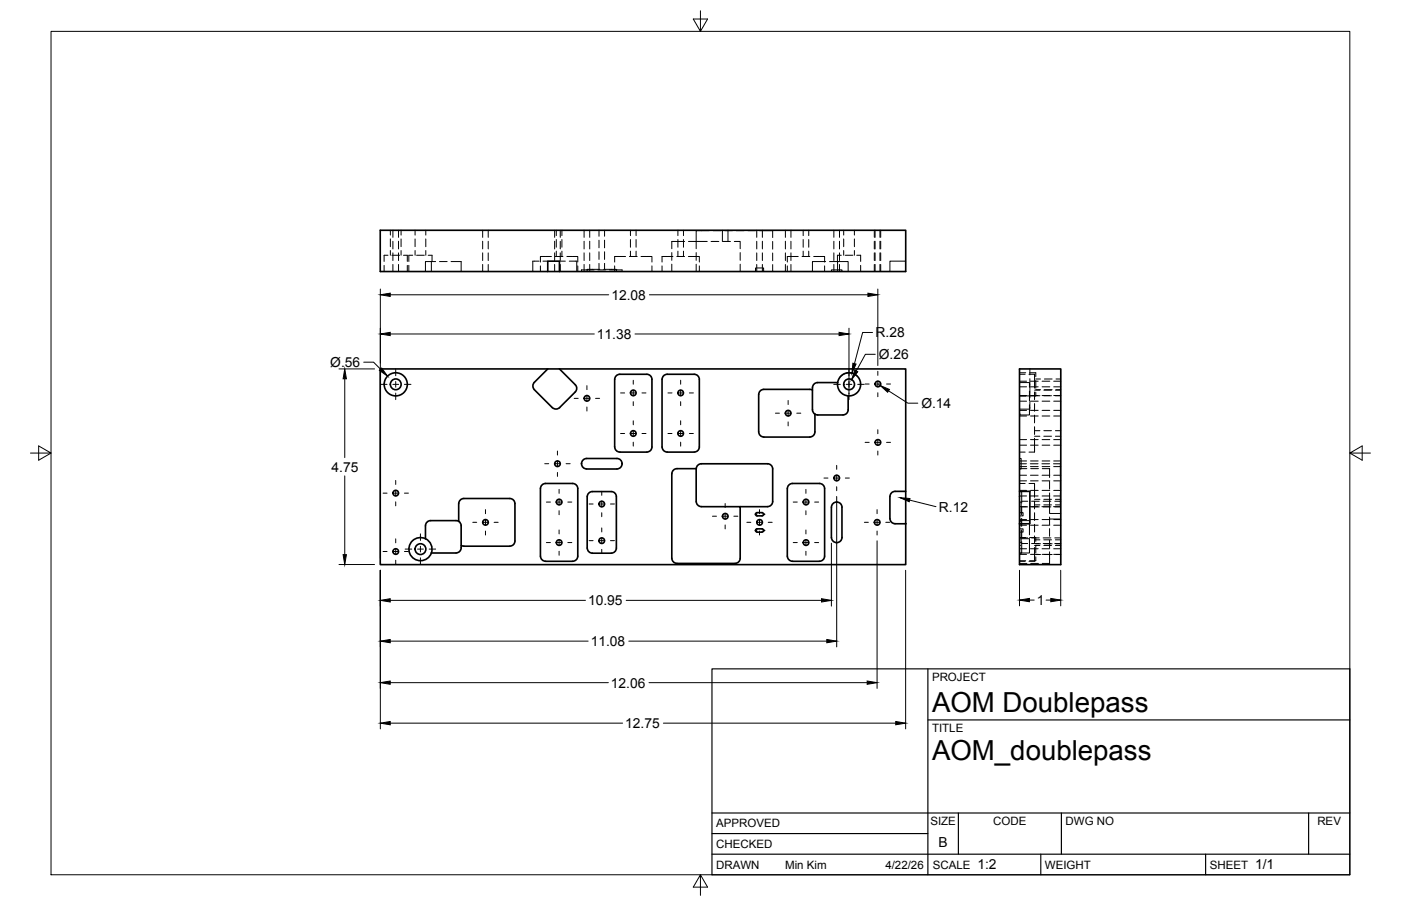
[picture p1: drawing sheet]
<svg xmlns="http://www.w3.org/2000/svg" width="432mm" height="279mm" viewBox="0 0 432 279" stroke-linecap="round" stroke-linejoin="round" font-family="sans-serif">
<!-- layer: Visible -->
<g fill="none" stroke="#000" stroke-width=".51">
<path d="M117.2 71h161.9v12.7h-106.7v-3.2h-3.6v3.2h-51.6zM168.8 83.7h3.6M117.2 113.8h161.9v60.3h-161.9zM168.8 113.8l-4.1 4.1a1.58 1.58 0 0 0 0 2.2M172.4 113.8l4.9 4.8a1.58 1.58 0 0 1 0 2.3l-4.8 4.8a1.6 1.6 0 0 1-2.3 0l-5.5-5.5M189.4 117l.1 20.8a1.58 1.58 0 0 0 1.5 1.6h8.3a1.62 1.62 0 0 0 1.6-1.6v-20.8M189.5 117a1.58 1.58 0 0 1 1.5-1.6h8.3a1.58 1.58 0 0 1 1.6 1.6M204 117l.1 20.8a1.58 1.58 0 0 0 1.5 1.6h8.4a1.62 1.62 0 0 0 1.5-1.6v-20.8M204.1 117a1.58 1.58 0 0 1 1.5-1.6h8.4a1.58 1.58 0 0 1 1.5 1.6M252 118h6.1M252 118a1.79 1.79 0 0 0-1.6 2.3v6.1l.2 .8 .6 .5M250.4 120.3l-.8-.2h-14.2a1.58 1.58 0 0 0-1.6 1.6v11.5a1.62 1.62 0 0 0 1.6 1.6h14.2a1.62 1.62 0 0 0 1.6-1.6v-5.5"/>
<path d="M251.2 127.7l.8 .3M261.4 122.1v4.3a1.58 1.58 0 0 1-1.6 1.6h-7.8M143 153.7h14.1a1.58 1.58 0 0 1 1.6 1.6v11.6M143 153.7a1.58 1.58 0 0 0-1.6 1.6v5.5M166.6 150.7v20.8a1.58 1.58 0 0 0 1.6 1.6M176.5 149.1h-8.3a1.58 1.58 0 0 0-1.6 1.6M176.5 149.1a1.58 1.58 0 0 1 1.6 1.6M178.1 150.7v20.8a1.58 1.58 0 0 1-1.6 1.6M179.2 143h.1M179.2 143a1.58 1.58 0 0 0 1.6 1.6h9.3a1.62 1.62 0 0 0 1.6-1.6M179.2 143a1.58 1.58 0 0 1 1.6-1.6h9.3a1.58 1.58 0 0 1 1.6 1.6M191.7 143h.1"/>
<path d="M207.7 144.8l1-.3 5.9 .1v10.1a1.61 1.61 0 0 0 1.6 1.6h11.9v15.9a1.61 1.61 0 0 1-1.6 1.6l-17.8-.1a1.58 1.58 0 0 1-1.6-1.5v-26.1zM214.6 144.5a1.58 1.58 0 0 1 1.6-1.5h20.4a1.58 1.58 0 0 1 1.5 1.6v10.1a1.58 1.58 0 0 1-1.5 1.5l-8.5 .1M232.9 158.3l.4-.2h1.6a.5 .5 0 0 1 .5 .5 .5 .5 0 0 1-.5 .5h-1.5a.5 .5 0 0 1-.5-.8zM242.7 150.7v20.8M242.7 150.7a1.58 1.58 0 0 1 1.6-1.6h8.3a1.58 1.58 0 0 1 1.5 1.6M254.1 150.7v20.8a1.58 1.58 0 0 1-1.5 1.6M256.9 155.1a1.63 1.63 0 0 1 2.6 1.3v9.3a1.63 1.63 0 0 1-1.6 1.6 1.63 1.63 0 0 1-1.7-1.5l.1-9.4zM279.1 151.5h-3.2a1.58 1.58 0 0 0-1.6 1.6v6.8a1.62 1.62 0 0 0 1.6 1.6h3.2M314.2 151.5h3.2v10h-3.2zM314.2 151.5v-37.7h12.7v60.3h-12.7v-12.6M132.7 160.5h7.9l.8 .3M132.7 160.5a1.58 1.58 0 0 0-1.6 1.6v4"/>
<path d="M141.4 160.8l.5 .6 .2 .7v6.1a1.76 1.76 0 0 1-1.5 2.3h-7.7M142.2 168.2l.8 .2M158.7 166.8a1.58 1.58 0 0 1-1.6 1.6h-14.1M168.1 173.1h8.4M181 169v-15.8a1.58 1.58 0 0 1 1.6-1.6h5.8a1.58 1.58 0 0 1 1.6 1.6v15.8M181 169a1.61 1.61 0 0 0 1.6 1.6h5.8a1.58 1.58 0 0 0 1.6-1.6M232.9 163.3l.4-.2h1.6a.5 .5 0 0 1 .5 .5 .5 .5 0 0 1-.5 .5h-1.5a.5 .5 0 0 1-.5-.8zM242.7 171.5a1.58 1.58 0 0 0 1.6 1.6M244.2 173.1h8.4"/>
<circle cx="122" cy="118.5" r="1.66"/>
<circle cx="122" cy="118.5" r="3.6"/>
<circle cx="261.7" cy="118.5" r="3.6"/>
<circle cx="261.7" cy="118.5" r="1.66"/>
<circle cx="270.6" cy="118.4" r=".86"/>
<circle cx="180.9" cy="122.8" r=".86"/>
<circle cx="195.2" cy="133.7" r=".86"/>
<circle cx="195.2" cy="121.2" r=".86"/>
<circle cx="209.8" cy="121.2" r=".86"/>
<circle cx="209.8" cy="133.7" r=".86"/>
<circle cx="242.9" cy="127.4" r=".86"/>
<circle cx="270.6" cy="136.4" r=".86"/>
<circle cx="122" cy="152.1" r=".86"/>
<circle cx="171.8" cy="143" r=".86"/>
<circle cx="172.3" cy="154.8" r=".86"/>
<circle cx="185.5" cy="155.4" r=".86"/>
<circle cx="223.5" cy="159.2" r=".86"/>
<circle cx="248.4" cy="154.8" r=".86"/>
<circle cx="257.9" cy="147.4" r=".86"/>
<circle cx="122" cy="170.1" r=".86"/>
<circle cx="129.6" cy="169.3" r="3.6"/>
<circle cx="129.6" cy="169.3" r="1.66"/>
<circle cx="149.6" cy="161.1" r=".86"/>
<circle cx="172.3" cy="167.3" r=".86"/>
<circle cx="185.5" cy="166.7" r=".86"/>
<circle cx="234.1" cy="161.1" r=".86"/>
<circle cx="248.4" cy="167.3" r=".86"/>
<circle cx="270.4" cy="161.1" r=".86"/>
</g>
<g fill="#000">
<circle cx="232.9" cy="158.6" r=".25"/>
<circle cx="235.4" cy="158.6" r=".25"/>
<circle cx="232.9" cy="163.6" r=".25"/>
<circle cx="235.4" cy="163.6" r=".25"/>
</g>
<!-- layer: Hidden -->
<g fill="none" stroke="#000" stroke-width=".31">
<path d="M119.6 78.7h-1.2v1.9M120.3 71v1.5M120.3 73.7v2.4M120.3 77.3v1.4M120.8 78.7h2.3M121.1 71v2.2M121.1 74.4v2.4M121.1 78v2.3M122.8 71v2.2M122.8 74.4v2.4M122.8 78v2.3M123.6 71v1.5"/>
<path d="M123.6 73.7v2.4M123.6 77.3v1.4M124.4 78.7h1.1v1.9M127.2 78.7h-1.2v1.9M127.9 71v1.5M127.9 73.7v2.4M127.9 77.3v1.4M128.4 78.7h2.4M131.2 71v1.5M131.2 73.7v2.4M131.2 77.3v1.4M132 78.7h1.2v2"/>
<path d="M148.8 71v2.2M148.8 74.4v2.4M148.8 78v2.3M150.5 71v2.2M150.5 74.4v2.4M150.5 78v2.3M169.9 79.1h-3.3v1.7M170.9 71v2.2M170.9 74.4v2.4M170.9 78v2.3M171.1 79.1h2.4M171.4 71v1.7"/>
<path d="M171.4 73.9v2.3M171.4 77.4v1.7M172.7 71v2.2M172.7 74.4v2.4M172.7 78v2.3M173.2 71v1.7M173.2 73.9v2.3M173.2 77.4v1.7M174.7 79.1h3.4v1.7M180 71v2.2M180 74.4v2.4M180 78v2.3"/>
<path d="M181.8 71v2.2M181.8 74.4v2.4M181.8 78v2.3M184.6 71v1.9M184.6 74.1v2.3M184.6 77.6v2.4M186.3 71v1.9M186.3 74.1v2.3M186.3 77.6v2.4M192.8 79.1h-3.4v1.7M194 79.1h2.4M194.3 71v1.7"/>
<path d="M194.3 73.9v2.3M194.3 77.4v1.7M196 71v1.7M196 73.9v2.3M196 77.4v1.7M197.6 79.1h3.3v1.7M207.1 77.9v2.4M207.4 79.1h-3.4v1.7M208.6 79.1h2.4M208.9 71v1.7M208.9 73.9v2.3M208.9 77.4v1.7"/>
<path d="M210.7 71v1.7M210.7 73.9v2.3M210.7 77.4v1.7M211 74.5h-3.9v2.2M212.2 79.1h3.3v1.7M214.6 77.9v2.4M218 74.5h-3.4v2.2M218.6 71.1h-4v3.4h-2.4M219.2 74.5h2.4M219.8 71.1h2.4M222.7 71v3.5M222.7 74.5h2.4"/>
<path d="M223.4 71.1h2.4M224.4 71v3.5M226.3 74.5h1.8v2.2M226.9 71.1h2.4M228.1 77.9v2.4M230.5 71.1h2.4M233.2 71v2.2M233.2 74.4v2.4M233.2 78v2.3M234.1 71.1h4v2.2M235 71v2.2M235 74.4v2.4"/>
<path d="M235 78v2.3M238.1 74.5v2.3M238.1 78v2.4M242.1 71v2.2M242.1 74.4v2.4M242.1 78v2.3M243.8 71v2.2M243.8 74.4v2.4M243.8 78v2.3M246 79.1h-3.3v1.7M247.2 79.1h2.4M247.5 71v1.7"/>
<path d="M247.5 73.9v2.3M247.5 77.4v1.7M249.3 71v1.7M249.3 73.9v2.3M249.3 77.4v1.7M250.8 79.1h3.3v1.7M257 71v2.2M257 74.4v2.4M257 78v2.3M258.7 71v2.2M258.7 74.4v2.4M258.7 78v2.3"/>
<path d="M259.3 78.7h-1.2v2h-2.4M260 71v1.5M260 73.7v2.4M260 77.3v1.4M260.5 78.7h2.4M263.3 71v1.5M263.3 73.7v2.4M263.3 77.3v1.4M264.1 78.7h1.2v1.9M269.5 71v2.2M269.5 74.4v2.4M269.5 78v2.3"/>
<path d="M269.7 71v2.2M269.7 74.4v2.4M269.7 78v2.3M271.2 71v2.2M271.2 74.4v2.4M271.2 78v2.3M271.4 71v2.2M271.4 74.4v2.4M271.4 78v2.3M118.4 81.8v1.9M121.1 81.6v2.1M122.8 81.6v2.1"/>
<path d="M125.5 81.8v1.9M126 81.8v1.9M132.9 80.7v3M134.3 80.7h-3.2v3M135.4 80.7h2.4M139 80.7h3.1v3M141.4 83.7h4.5M147.1 83.7h2.3M148.8 81.6v2.1M150.5 81.6v2.1M150.6 83.7h2.4M154.2 83.7h4.5"/>
<path d="M166.2 80.5h-2v3.2M166.6 82v1.7M167.3 80.5h1.5M170.9 81.6v2.1M172.4 80.5h1.8M172.7 81.6v2.1M175.5 80.5h2.3v3.2M178.1 82v1.7M180 81.6v2.1M181.8 81.6v2.1M183.1 83.2h-3.9v.5M184.3 83.2h2.4"/>
<path d="M184.6 81.2v1.9M184.9 83.1h-3.9v.6M186.1 83.1h3.9v.6M186.3 81.2v1.9M187.9 83.2h3.8v.5M189.4 82v1.7M200.9 82v1.7M204 82v1.7M207.1 81.5v2.2M214.6 81.5v2.2M215.5 82v1.7M228.1 81.5v2.2"/>
<path d="M232.9 83.7v-1.1h2.5v1.1M233.2 81.6v2.1M233.8 83.7h4.5M235 81.6v2.1M238.1 81.6v2.1M239.5 83.7h2.4M242.1 81.6v2.1M242.7 82v1.7M243.1 83.7h2.4M243.8 81.6v2.1M250.4 83.7h.8M251.2 83.7h.1"/>
<path d="M254.1 82v1.7M254.5 80.7h-4.1v3h-3.7M256.2 83.7v-.5h3.3v.5M257 81.6v2.1M258.1 83.7v-3h3.3v3M258.7 81.6v2.1M265.3 81.8v1.9M269.5 81.6v2.1M269.7 81.6v2.1M271.2 81.6v2.1M271.4 81.6v2.1M279.1 80.5h-4.8v3.2"/>
<path d="M314.2 118h3.1v1.4M314.2 115.4h1.8M314.2 115h1.9M314.2 117.6h2.2M314.2 119.3h2.2M317.1 115.4h1.8v4.3M317.3 115h1.9v1.2M317.4 116.8v5.9M317.4 113.8v1.8M317.6 117.6h2.4M317.6 119.3h2.4M319.2 117.3v2.4"/>
<path d="M319.2 116.9h1.5M321.2 117.6h2.4M321.2 119.3h2.4M321.9 116.9h2.4M324.8 117.6h2.1M324.8 119.3h2.1M325.5 116.9h1.4M314.2 120.1v2.6M314.2 131.1v3.7M314.2 124v3.7M314.2 127.7h.1M314.2 127.7v2.2"/>
<path d="M314.2 139.4h1.8M314.2 122h2.2M314.2 123.7h2.2M314.2 135.6h2.2M314.2 137.3h2.2M314.2 126.6h2.2M314.2 128.3h2.2M316.1 122.1h-1.9h3.1v1.6M317.3 124.8v3.2h-3.1M317.3 120.6v1.5h1.9v-1.2M317.4 123.9v2.3h-3.2M317.6 122h2.4"/>
<path d="M317.6 123.7h2.4M317.6 135.6h2.4M317.6 137.3h2.4M317.6 126.6h2.4M317.6 128.3h2.4M318.9 135.2v4.2h-1.8M318.9 120.9v2.4M318.9 124.5v2.3M318.9 128v2.4M318.9 131.6v2.4M318.9 132.8h1.6M318.9 134.5h1.6"/>
<path d="M318.9 120.3h1.6M318.9 122h1.6M319.2 120.2h1.5M321.2 122h2.4M321.2 123.7h2.4M321.2 135.6h2.4M321.2 137.3h2.4M321.2 126.6h2.4M321.2 128.3h2.4M321.7 132.8h2.4M321.7 134.5h2.4M321.7 120.3h2.4"/>
<path d="M321.7 122h2.4M321.9 120.2h2.4M324.8 122h2.1M324.8 123.7h2.1M324.8 135.6h2.1M324.8 137.3h2.1M324.8 126.6h2.1M324.8 128.3h2.1M325.3 132.8h1.6M325.3 134.5h1.6M325.3 120.3h1.6M325.3 122h1.6"/>
<path d="M325.5 120.2h1.4M314.2 151.6h.7v3.5M314.2 153.7v3.2M314.2 141.4h.5v3.2h-.5M314.2 154.8h.5v3.9M314.2 159.1h1.1v-1h-1.1v2.4M314.2 156.3h2.2M314.2 143h2.2M314.2 144.5h2.3M314.2 149.1h1.8M314.2 151.2h2.2M314.2 153h2.2"/>
<path d="M314.2 146.6h2.2M314.2 148.3h2.2M314.2 142.2h2.2M314.2 143.9h2.2M314.7 159.9v2.4M314.9 159.9v2.4M314.9 154.6h1.8M316.7 156.3h-1.8v2.4M317.1 149.1h1.8v4.3M317.5 156.3h2.4M317.5 143h2.4M317.6 151.2h2.4"/>
<path d="M317.6 153h2.4M317.6 146.6h2.4M317.6 148.3h2.4M317.6 142.2h2.4M317.6 143.9h2.4M317.7 144.5h2.4M317.9 154.6h2.4M317.9 156.3h2.4M318.9 154.5v2.4M318.9 158.1v2.4M318.9 154h1.6M318.9 155.7h1.6"/>
<path d="M321.1 156.3h2.4M321.1 143h2.4M321.2 151.2h2.4M321.2 153h2.4M321.2 146.6h2.4M321.2 148.3h2.4M321.2 142.2h2.4M321.2 143.9h2.4M321.2 144.5h2.3v2.8M321.5 154.6h2.4M321.5 156.3h2.4M321.7 154h2.4"/>
<path d="M321.7 155.7h2.4M323.5 152v4.3M323.5 148.5v2.3M323.5 156.3v2M323.5 159.4v2.4M323.5 158.3h3.4M324.7 143h2.1v4.3M324.8 151.2h2.1M324.8 153h2.1M324.8 146.6h2.1M324.8 148.3h2.1M324.8 142.2h2.1"/>
<path d="M324.8 143.9h2.1M325.1 154.6h1.8M325.1 156.3h1.8M325.3 154h1.6M325.3 155.7h1.6M326.8 152v4.3h-2.1M326.8 148.5v2.3M314.2 166.1h3.1v4.4h-3.1M314.2 168.2h.1M314.2 165.2v3.2M314.2 160.5h3.1v4.5M314.2 160.8h.1"/>
<path d="M314.2 163.1h1.1v1h-1.1M314.2 161.7v2.4M314.2 173.8h2.3M314.2 173.1h1.8M314.2 165.8h1.9M314.2 172.9h1.9M314.2 169.2h2.2M314.2 171h2.2M314.2 160.2h2.2M314.2 162h2.2M314.7 163.5v3.8h-.5M314.9 167v3.6h-.7"/>
<path d="M314.9 163.5v2.4h1.8M314.9 167.6h1.8M317.3 165.8h1.9v1.2M317.6 169.2h2.4M317.6 171h3.1M317.6 160.2h2.4M317.6 162h2.4M317.7 173.8h2.4M317.9 165.9h2.4M317.9 167.6h2.4M318.9 168.8v4.3h-1.8M318.9 161.7v2.4"/>
<path d="M318.9 165.3v2.3M318.9 166.5h1.6M318.9 168.2h1.6M319.2 168.2v2.3M319.2 171.7v1.2h-1.9M319.2 167.7h1.5M321.2 169.2h2.4M321.2 171h3.1M321.2 160.2h2.4M321.2 162h2.4M321.5 165.9h2.4M321.5 167.6h2.4"/>
<path d="M321.7 166.5h2.4M321.7 168.2h2.4M321.9 167.7h2.4M323.5 170.2v3.6h-2.3M323.5 163v2.4M323.5 166.6v2.4M323.5 160.1h3.4M324.8 169.2h2.1M324.8 171h2.1M324.8 160.2h2.1M324.8 162h2.1M325.1 165.9h1.8"/>
<path d="M325.1 167.6h1.8M325.3 166.5h1.6M325.3 168.2h1.6M325.5 167.7h1.4"/>
</g>
<!-- layer: Border -->
<path d="M15.7 9.7h400.3v260.1h-400.3zM215.9 3.3v6.4l-2.2-3.8h4.4l-2.2 3.8M9.4 139.7h6.3l-3.8-2.2v4.4l3.8-2.2M416 139.7l3.8 2.2v-4.4l-3.8 2.2h6.4M215.9 269.8l2.2 3.8h-4.4l2.2-3.8v6.3" fill="none" stroke="#000" stroke-width=".31"/>
<!-- layer: Titleblock -->
<path d="M219.4 206.3h196.6v63.5h-196.6zM286 206.3v63.5M286 222h130M219.4 257.1h66.6M219.4 250.7h196.6M295.4 250.7v12.7M327.1 250.7v12.7M403.3 250.7v12.7M219.4 263.4h196.6M320.8 263.4v6.4M371.6 263.4v6.4" fill="none" stroke="#000" stroke-width=".36"/>
<!-- layer: Smart Centers -->
<g fill="none" stroke="#000" stroke-width=".31">
<path d="M117.3 118.5h2M121.1 118.5h1.8M122 113.8v2.1M122 117.6v1.8M124.7 118.5h2M180.9 118.9v1.3M195.2 117.3v1.2M209.8 117.3v1.2M257 118.5h2M260.8 118.5h1.8M261.7 113.8v2.1M261.7 117.6v1.8"/>
<path d="M264.4 118.5h2M266.6 118.4h1.3M269.7 118.4h1.7M270.6 114.5v1.3M270.6 117.5v1.8M273.2 118.4h1.3M122 121.2v2M171.8 139.1v1.2M177 122.9h1.2M180 122.9h1.8M180.9 122v1.7M180.9 125.5v1.3"/>
<path d="M183.6 122.9h1.2M191.3 133.7h1.2M191.3 121.2h1.2M194.3 133.7h1.8M194.3 121.2h1.8M195.2 120.3v1.8M195.2 123.9v1.2M195.2 129.8v1.2M195.2 132.8v1.8M195.2 136.4v1.2M197.9 133.7h1.2M197.9 121.2h1.2"/>
<path d="M205.9 133.7h1.2M205.9 121.2h1.2M208.9 133.7h1.8M208.9 121.2h1.8M209.8 120.3v1.8M209.8 123.9v1.2M209.8 129.8v1.2M209.8 132.8v1.8M209.8 136.4v1.2M212.5 133.7h1.2M212.5 121.2h1.2M239 127.4h1.2"/>
<path d="M242 127.4h1.8M242.9 123.5v1.3M242.9 126.5v1.8M242.9 130.1v1.2M245.6 127.4h1.2M261.7 121.2v2M266.6 136.4h1.3M269.7 136.4h1.7M270.6 121.1v1.2M270.6 132.5v1.3M270.6 135.5v1.8M270.6 139.1v1.2"/>
<path d="M273.2 136.4h1.3M118.1 152.1h1.2M121.1 152.1h1.8M122 148.2v1.2M122 151.2v1.8M122 154.8v1.2M124.7 152.1h1.2M149.6 157.2v1.2M167.9 143h1.2M168.4 154.8h1.3M170.9 143h1.8M171.4 154.8h1.8"/>
<path d="M171.8 142.1v1.8M171.8 145.7v1.2M172.3 150.9v1.2M172.3 153.9v1.8M172.3 157.5v1.3M174.5 143h1.2M175 154.8h1.2M181.6 155.4h1.2M184.6 155.4h1.8M185.5 151.5v1.3M185.5 154.5v1.8M185.5 158.1v1.2"/>
<path d="M188.2 155.4h1.2M219.6 159.2h1.2M222.6 159.2h1.8M223.5 155.3v1.2M223.5 158.3v1.8M226.2 159.2h1.2M234.1 157.2v1.2M244.5 154.8h1.2M247.5 154.8h1.8M248.4 150.9v1.2M248.4 153.9v1.8M248.4 157.5v1.3"/>
<path d="M251.1 154.8h1.2M254 147.4h1.2M257 147.4h1.8M257.9 143.5v1.2M257.9 146.5v1.8M257.9 150.1v1.2M260.5 147.4h1.3M270.3 157.2v1.2M118.1 170.1h1.2M121.1 170.1h1.8M122 166.2v1.2M122 169.2v1.8"/>
<path d="M122 172.8v1.2M124.7 170.1h1.2M124.9 169.3h2M128.7 169.3h1.8M129.6 164.6v2.1M129.6 168.4v1.8M129.6 172v2M132.3 169.3h2M145.7 161.1h1.2M148.7 161.1h1.8M149.6 160.2v1.8M149.6 163.8v1.2"/>
<path d="M152.3 161.1h1.2M168.4 167.3h1.3M171.4 167.3h1.8M172.3 163.4v1.3M172.3 166.4v1.8M172.3 170v1.2M175 167.3h1.2M181.6 166.7h1.2M184.6 166.7h1.8M185.5 162.8v1.2M185.5 165.8v1.8M185.5 169.4v1.2"/>
<path d="M188.2 166.7h1.2M223.5 161.9v1.2M230.2 161.1h1.2M233.2 161.1h1.8M234.1 160.2v1.8M234.1 163.8v1.2M236.8 161.1h1.2M244.5 167.3h1.2M247.5 167.3h1.8M248.4 163.4v1.3M248.4 166.4v1.8M248.4 170v1.2"/>
<path d="M251.1 167.3h1.2M266.4 161.1h1.2M269.4 161.1h1.8M270.3 160.2v1.8M270.3 163.8v1.2M273 161.1h1.2"/>
</g>
<!-- layer: FD_Dimensions -->
<g fill="none" stroke="#000" stroke-width=".31">
<path d="M117.2 89.1v83.2M120.3 90.9h67.3M200.2 90.9h67.3M270.6 89.1v23.6M104.5 113.8h10.9M106.3 116.8v24.3M112.1 111.7h3l2.2 2.2M120.3 103h62.9M195.7 103h62.9M261.7 101.2v20.3M264.1 115.9a3.6 3.6 0 0 0-5.3 .5M268.9 102.5h-3l-2.5 9.6"/>
<path d="M269.8 109.3h-3.1l-2.8 5.1M273.9 120.5l5.9 3.8h3.1M106.3 146.7v24.3M257.9 153.1v46.4M280.3 154.2l8.2 2.1M104.5 174.1h10.9M117.2 175.9v48.9M256.2 167.5v19.4M270.3 166.8v45.5M279.1 175.9v48.9M314.2 175.9v10.9M326.9 175.9v10.9"/>
<path d="M120.3 197.7h61M120.3 185.1h60.1M193 185.1h60.2M193.8 197.7h61M317.3 185.1h1.4M322.4 185.1h1.5M120.3 210.5h67.2M200 210.5h67.3M120.3 223h71.6M204.4 223h71.7"/>
</g>
<g fill="#000" stroke="#000" stroke-width=".31">
<path d="M117.2 90.9l3.1-.5v1zM267.5 90.4l3.1 .5-3.1 .5zM106.3 113.8l.5 3h-1.1zM116.9 114.2l.7-.7 1.8 2.5zM117.2 103l3.1-.5v1zM258.6 102.5l3.1 .5-3.1 .5zM262.9 112l.9 .3-1.2 2.8zM263.5 114.2l.9 .5-1.9 2.4zM271.3 118.9l2.8 1.2-.5 .9zM277.4 153.5l3.1 .2-.3 1zM105.7 171h1.1l-.5 3.1zM117.2 197.7l3.1-.5v1z"/>
<path d="M117.2 185.1l3.1-.5v1.1zM253.2 184.6l3 .5-3 .6zM254.8 197.2l3.1 .5-3.1 .5zM314.2 185.1l3.1-.5v1zM323.9 184.6l3 .5-3 .5zM117.2 210.5l3.1-.5v1zM267.3 210l3 .5-3 .5zM117.2 223l3.1-.5v1zM276.1 222.5l3 .5-3 .5z"/>
</g>
<g font-size="8.5">
<text x="287.3" y="219.5">AOM Doublepass</text>
<text x="287.3" y="234.5">AOM_doublepass</text>
</g>
<g font-size="4.3">
<text x="188.4" y="92.4">12.08</text>
<text x="184" y="104.5">11.38</text>
<text x="269.9" y="104">R.28</text>
<text x="101.8" y="113.2">Ø.56</text>
<text x="270.9" y="110.7">Ø.26</text>
<text x="284" y="125.8">Ø.14</text>
<text x="102.2" y="145.4">4.75</text>
<text x="289.4" y="157.8">R.12</text>
<text x="181.3" y="186.6">10.95</text>
<text x="319.6" y="186.6">1</text>
<text x="182.1" y="199.2">11.08</text>
<text x="188.3" y="212">12.06</text>
<text x="192.7" y="224.5">12.75</text>
<text x="289.3" y="261.2">B</text>
<text x="301.2" y="268.1">1:2</text>
<text x="386.8" y="268.1">1/1</text>
</g>
<g font-size="3.5">
<text x="287.3" y="210.1">PROJECT</text>
<text x="287.3" y="225.8">TITLE</text>
<text x="220.7" y="255.2">APPROVED</text>
<text x="286.7" y="254.5">SIZE</text>
<text x="306.1" y="254.5">CODE</text>
<text x="328.4" y="254.5">DWG NO</text>
<text x="406" y="254.5">REV</text>
<text x="220.7" y="261.5">CHECKED</text>
<text x="220.7" y="267.9">DRAWN</text>
<text x="242" y="267.9">Min Kim</text>
<text x="272.9" y="267.9">4/22/26</text>
<text x="287.5" y="267.9">SCALE</text>
<text x="322.1" y="267.9">WEIGHT</text>
<text x="372.9" y="267.9">SHEET</text>
</g>
</svg>
